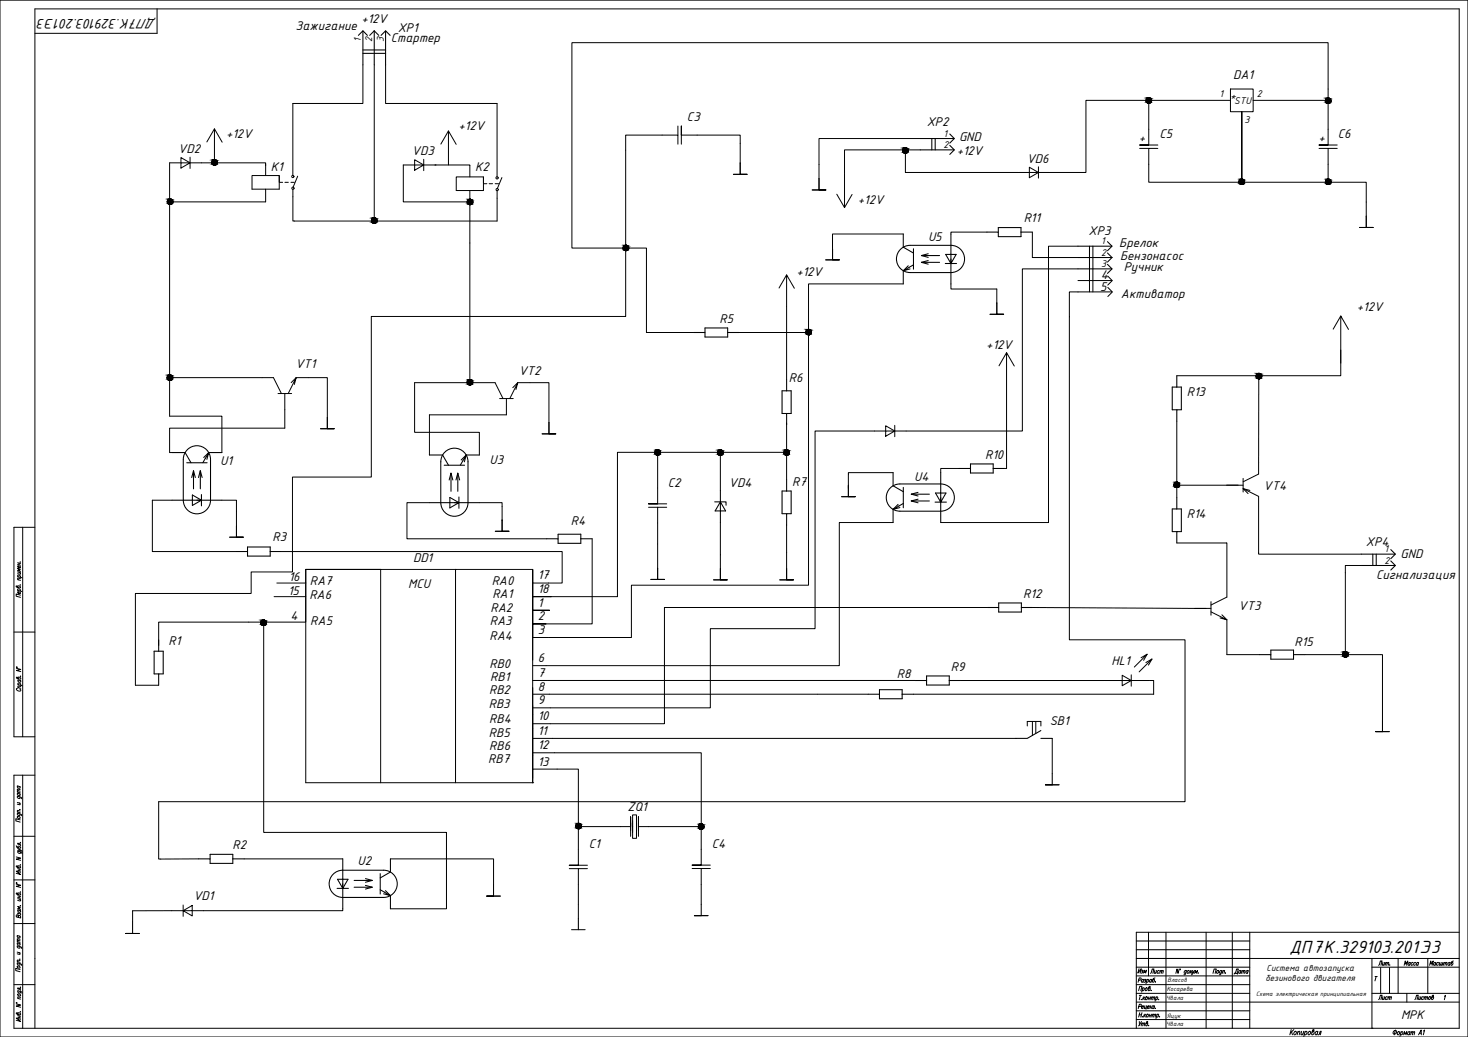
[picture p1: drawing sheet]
<svg xmlns="http://www.w3.org/2000/svg" width="841mm" height="594mm" viewBox="0 0 841 594" stroke-linecap="round" stroke-linejoin="round" font-family="sans-serif">
<!-- layer: KONTUR -->
<path d="M0 0h841v594h-841z" fill="none" stroke="#000" stroke-width=".57"/>
<g fill="none" stroke="#000" stroke-width=".57">
<path d="M90 5v14h-70M13 302v120M20 302h-12v120h12M8 362h12M13 444v145M20 444h-12v145h828v-584h-816v584M8 479h12M8 504h12M8 529h12M658 534v25M668 534v55M691 534v55"/>
<path d="M706 534v55M716 534v55M836 534h-185v55M716 549h120M786 549v40M786 554h50M801 549v20M818 549v20M8 564h12M716 574h120M786 569h50M806 569v5"/>
</g>
<g fill="none" stroke="#000" stroke-width=".57">
<path d="M10 336a.7 .7 0 0 1 1 0 .7 .7 0 0 1 0 1l-2-1 1 1M10 338l3 1M10 332h2M10 330l3 1M10 328h2M10 322l2 1M10 323l2 1M10 338a.8 .8 0 0 1 1-1 1 1 0 0 1 0 2M10 330a.8 .8 0 0 1 1 0 .8 .8 0 0 1 0 1M11 323v1M11 328l1 1h-2M11 339l1 1a.7 .7 0 0 1-1 0 .7 .7 0 0 1 0-1v1"/>
<path d="M11 324l1 1a.7 .7 0 0 1-1 0 .7 .7 0 0 1 0-1v1M12 335h.1M12 322h.1M12 332l-2-1 1 1M12 326h-2l1 1h-1h2M12 341l-3-1v2h3M9 383l3 1h-3l3 1M9 382h1zM10 394l-1 1 1 1h2l-1-1M10 388a.7 .7 0 0 1 1 0 .7 .7 0 0 1 0 1h-1l-1-1 2 1M10 394h2M10 392l3 1"/>
<path d="M10 389l2 1M11 392h-1a.8 .8 0 0 1 1-1 1.1 1.1 0 0 1 1 2M11 390h-1l1 1h1v-1M12 387h.1M12 393h-2l1 1M10 456l2 1v1M10 460h2M10 454l2 1M10 454h2M10 450l2 1M10 456a.7 .7 0 0 0 1 1v-1M10 455l1 1h1l-1-1"/>
<path d="M10 450v1l1 1 1-1h-1M12 453h-2v1M12 452h-2v1M10 466l2 1M10 465l2 1M10 468h2a.8 .8 0 0 1-1 1 .8 .8 0 0 1-1-1zM10 466a.7 .7 0 0 0 1 1 .7 .7 0 0 0 0-1M11 460v1h-1M11 464h.1M12 470l-3-1v1l3 1M12 465l-2-1v1M9 491l3 1h-3l3 1"/>
<path d="M9 485l1 1h2a.7 .7 0 0 0-1-1 .7 .7 0 0 0-1 0v1M10 497a.7 .7 0 0 1 1-1 .7 .7 0 0 1 0 1h-1l-1-1 1 1M10 488h2l1 1M10 486l2 1h-2M10 498h2M10 499h2M10 488a.7 .7 0 0 0 1 1 .7 .7 0 0 0 1-1h-1M11 498v1M12 495h.1M12 483h.1M12 500l-3-1 3 2-3-1M12 487l1 1"/>
<path d="M12 483h-2v1h2M9 506l3 1-3 1h3M9 506h1zM10 512a.7 .7 0 0 1 1 0 .7 .7 0 0 1 0 1l-1-1h-1l1 1M10 515h2M10 513l2 1M10 514l2 1M11 513v1M11 515l1 1h-2M12 519h.1M12 511h.1M12 520l-2-1 1 1-1 1h2"/>
<path d="M10 539l2 1M10 536h2M10 521l2 1M10 536v1h1h1l-1-1M10 525v-1l-1 1 3 1-1-1-1 1M10 521v1l1 1 1-1h-1M11 523h1v1M11 524l-1-1v1M12 539h-2v1M12 538h-2v1M10 552h2v1M10 542l2 1"/>
<path d="M10 551h2M10 545l2 1M10 540l2 1M10 554h2a1.1 1.1 0 0 1-2 1 .8 .8 0 0 1 0-1zM10 552a.7 .7 0 0 0 0 1 .7 .7 0 0 0 1-1M10 542a.7 .7 0 0 0 0 1 .7 .7 0 0 0 1-1M10 540v1h1h1h-1M11 546v1l-1-1M11 549h.1M12 555h-3v1l3 1M12 550h-2v1M676 555l-1 3-1-3v3"/>
<path d="M676 555v1zM680 556a1.1 1.1 0 0 0-2 1 .7 .7 0 0 0 1 1v-1M680 556l-1 2h-1M680 556h1a.8 .8 0 0 1 0 1 .8 .8 0 0 1-1 0zM682 556v2M682 557l1 1M683 556l-1 1M683 556v2l1-2M683 558h.1M684 558l1-2v1l1-1v2M686 557h.1M695 558l1-3h1l-1 3"/>
<path d="M697 556h1a.8 .8 0 0 1 0 1 .8 .8 0 0 1-1 0zM700 556a.7 .7 0 0 0-1 1 .7 .7 0 0 0 0 1l1-1M700 556l-1 2M701 556h1l-1 2M701 556l-1 2M702 557h.1M788 559h1M788 559v3M804 553l1-2v1l2-1-1 2M808 552l-1-1v1v1h1M808 551v2M810 552l-1-1a.9 .9 0 0 0-1 1 .9 .9 0 0 0 1 1"/>
<path d="M811 552v-1a.8 .8 0 0 0-1 1 .8 .8 0 0 0 1 1M813 552l-1-1-1 1 1 1M813 551l-1 2M9 575l3 1h-3l3 1M9 574l1 1zM10 568h2l1 1M10 572h2M10 569l2 1a.8 .8 0 0 1-1 0 .8 .8 0 0 1-1-1zM10 568a.7 .7 0 0 0 1 1 .7 .7 0 0 0 1-1h-1M12 580h.1M12 566h.1M12 571h-2l1 1"/>
<path d="M12 566h-2l2 1M652 568l1-3h1v3M652 562l1-1 1-1h-1l-1 3M652 577h2v-2h-1l-1 3M653 570h1M653 570v3M654 573h.1M654 577h1v-1a.7 .7 0 0 0-1 1 .7 .7 0 0 0 1 1v-1M655 566a.8 .8 0 0 1 0 1 .8 .8 0 0 1-1 0M655 566l-1 2M655 571v2M655 561l-1 1v1l1-1"/>
<path d="M655 561v2M655 572l1 1M656 561v1M656 576v2l1-1M656 571l-1 1M656 562v1h-1M656 566h1a.8 .8 0 0 1 0 1 .8 .8 0 0 1-1 0zM657 571a.8 .8 0 0 1 0 1 .8 .8 0 0 1-1 0zM657 576v2M657 561h1a.8 .8 0 0 1 0 1 .8 .8 0 0 1-1 0M657 561v3M657 577h1v-1a.7 .7 0 0 0-1 1 .7 .7 0 0 0 1 1v-1"/>
<path d="M658 572h1M658 571v2M658 566a.7 .7 0 0 1 1 1 .7 .7 0 0 1-1 0v-2h1l-1 1M659 577h1M659 571v2M659 576v2M660 567h.1M660 561h-1v1v1l1-1M660 572l1-1-1 2M660 561l-1 2M660 571l-1 2M660 576v2"/>
<path d="M661 576v1M661 572l1-1-1 2M661 577v1h-1M662 560l-1 1-1 1a.7 .7 0 0 0 1 0 .7 .7 0 0 0 0-1h-1M662 578h.1M662 562h.1M662 571h1a.8 .8 0 0 1 0 1 .8 .8 0 0 1-1 0M662 571v3M664 573h.1M828 571v-1l-1 3M10 581a.7 .7 0 0 1 1-1 .7 .7 0 0 1 0 1h-1l-1-1 1 1M10 582h2"/>
<path d="M10 583h2M11 582v1M12 584l-3-1 3 2-3-1M653 581h1M653 585v2M653 580l-1 3M654 585l-2 3M654 587l1-1v2M654 586v2M654 580v3M654 582h.1M655 587l1-1v2"/>
<path d="M656 581l-1 2M656 582v1M657 581l-2 1M657 581a.7 .7 0 0 1 1 1 .7 .7 0 0 1-1 0zM657 586a.7 .7 0 0 1 1 1 1 1 0 0 1-2 0l1-2v1M658 587h.1M659 582h1M659 581l-1 2M660 581l-1 2M660 581h1v2M660 581v2M661 581h1v2"/>
<path d="M663 581a.8 .8 0 0 1 1 1 .8 .8 0 0 1-1 0M663 581l-1 3M664 582h.1M740 590l-1 3M740 591v2M741 590l-2 2M742 591a.9 .9 0 0 1 1 1 1 1 0 0 1-2 0zM744 591h1l-1 2M744 591l-1 2M746 591l-1 2 1-1M747 591l-1 2M748 591a.9 .9 0 0 1 1 1 1 1 0 0 1-2 0"/>
<path d="M748 591l-1 3M750 591a.9 .9 0 0 1 1 1 1 1 0 0 1-2 0zM752 591a.9 .9 0 0 1 1 1 1 1 0 0 1-2 0l1-2h1l-1 1M755 591a1 1 0 0 0-1 1 1 1 0 0 0 0 1l1-1M755 591l-1 2M755 593l1-2h1l-1 2M799 590v3M801 591a.8 .8 0 0 1 1 1 .8 .8 0 0 1-1 0zM803 591a.8 .8 0 0 1 1 1 1 1 0 0 1-2 0M803 591l-1 3M804 593l1-2v1l1-1v2M808 591h-1l-1 1 1 1v-1"/>
<path d="M808 591l-1 2M809 592v-1v2M809 591l-1 2M809 592l1-1v2M813 593l1-3v3M813 592h1M816 591v-1l-1 3"/>
<circle cx="799" cy="591" r="1.1"/>
</g>
<path d="M791 554v15M796 554v15M651 574h65M651 569h65M651 579h65M651 564h65M651 584h65" fill="none" stroke="#000" stroke-width=".57"/>
<!-- layer: 0 -->
<g fill="#000">
<circle cx="249" cy="95" r=".2"/>
<circle cx="305" cy="448" r=".2"/>
<circle cx="786" cy="589" r=".3"/>
</g>
<g fill="none" stroke="#000" stroke-width=".57">
<path d="M208 37v22h-40v41M214 37v90M221 37v22h64v42M658 58h47M705 51h13v13h-13zM718 58h43M123 74l-4 7M257 75l-4 8M388 72v5M527 79h-58v23M711 64v40v-40M104 93h5l-5 3z"/>
<path d="M109 90v3l-5-3v3h-7v23h55v-8h-8v-7h16v7h-8M127 81l-4-7v19M152 95v-2h-43v4M152 94v7M238 95h5l-5 3zM243 91v4l-5-3v3h-7v21h38v103h15l4 9M243 98v-3h26v6M261 83l-4-8v20M388 83v-6h-30v65h-30v-118h433v59h-5h10M390 83v-11v5h34v23h4h-8h8M519 86v13h71v-3l5 3v-3M527 86h-43v33l-5-8"/>
<path d="M590 99h5l-5 3zM653 85h5M663 83h-10h5v-25h-36v41h-27v3M663 85h-5v19h103v-19h5M756 85h5M97 116v122h30v21M160 101v3h2M163 104h2M167 104h2M168 108v19h117v-18M171 101l-3 6M269 109h8v-8h-16v8h8v7"/>
<path d="M277 101v4h2M280 105h2M284 105h2M288 102l-3 6M469 102v7h4h-8h8M488 111l-4 8M761 104h22v26h4h-8h8M477 134v15h4h-8h8M517 134h-40v4M565 133h-20v1M591 133v15h27M451 157l-5 8"/>
<path d="M618 154h-32v93h-73v3M618 141h-17v158h-62M624 154v13M626 154v13M635 158l2 3-2 2M455 165l-4-8v60M517 163h-54v172h-101v30h-57v-8h8h-8v-7h10h-10v-8h11h-11v-8M545 163v3h26v14h4h-8h8M618 161h19M635 165l2 2-2 3M637 167h-24v200h66v92h-588v33h23M397 190h-27v-48h-12v39h-145v92h-45v55h-24v12h-66v53h13"/>
<path d="M423 190h40M768 181l-4 8M773 189l-5-8v27M97 216h60l4 9M167 219l3-3h18v30h3h-7h7M269 219h-31v29h37v13M577 202l-5 8M581 210l-4-8v66h-1M721 215v57l-9 4M768 201v14h-94M159 225h8M163 225v20h-66v14h2"/>
<path d="M169 220l1-4-5 9M286 228h8M290 228v10h-44v23M294 222l3-3h17v30h4h-7h7M296 223l1-4-5 9M377 259v30h-5h10M413 259v22M451 242v17M507 247h6l-6 3zM513 244v3l-6-3v3h-40v113h-60v46h-102M674 241v44M451 275v-16h-97v83h-38"/>
<path d="M486 278v7h4h-8h8M512 271h-26v9M550 268h-11v3M674 278h38M712 280l9 4v33h59M712 274v8M99 287h-12v29h48M127 287h8v21h4h-7h7M246 288h-13v21h80M275 288h13v10M288 298v6h4h-8h8M372 291h5"/>
<path d="M382 291h-5v41h4h-8h8M413 299v33h4h-8h8M512 299h-31v82h-176M716 281l-4-1 3 3M161 316h161v18h-17v-8v52M339 309v48h-26M451 301v31h4h-8h8M674 311h29v31l-9 5M175 326h130v122M175 326v8h-16M175 334v8h-18M175 326h43v122"/>
<path d="M175 326v122h130M261 326v122M780 324h-9v51h-23M151 356v121h105v44h-32M175 342v14h-84v14M566 348h-185v67h-76M592 348l102 1M694 351l9 4-4-1M694 345v7M700 352l3 3v20h19M654 377l3-2-7 7M656 380l4-2-2 3"/>
<path d="M657 375l-2 3M660 378l-7 7M771 375h21v38M305 390h219M305 394v47M305 398h192M550 390h98l-5 3v-6l5 3M648 393v-3h13v8h-138M648 387v3h-2M305 404v42M589 416v-3h7v3M591 413v8"/>
<path d="M593 413v7M788 419h8h-8h4M305 431h97v43h-36v2M305 423h277M603 423v20M305 448v-7h26v33M599 450h8h-8h4M331 474h30v-6v11M331 474v22h-5h11M361 471v5M362 467h3v13h-3zM362 470v7"/>
<path d="M365 470v7M366 471v3v-6v11M402 473v23h-5h10M140 492h56M224 492h59v15M326 498h5M337 498h-6v28M397 498h5M407 498h-5v20M105 518v4h-29v6M279 513h8h-8h4M72 535h8h-8h4"/>
<path d="M105 522l5-3v3zM196 521v1h-86v3l-5-3v3M327 533h8M398 525h8h-8h4M651 559h65M651 554h65"/>
<circle cx="168" cy="101" r=".6"/>
<circle cx="168" cy="108" r=".6"/>
<circle cx="285" cy="102" r=".6"/>
<circle cx="285" cy="109" r=".6"/>
</g>
<g fill="none" stroke="#000" stroke-width=".6">
<path d="M208 18v19M214 18v19M214 18l-2 2M214 18l3 2M221 18v19M205 20l3-2 3 2M208 31h13M208 29h13M218 20l3-2 3 2M527 79h20M534 79v7M536 79v7"/>
<path d="M544 77l3 2-3 3M424 93v7M527 86h20M544 83l3 3-3 2M469 102v7M517 134v8l6 3M545 134v12h-3l3 5h-3M565 133h7v3h13v-6h-13v3M585 133h6M634 138l3 3-3 3M783 124v6M477 142v7"/>
<path d="M516 143l4-2h25a8 8 0 0 1 8 7 8 8 0 0 1-8 8h-24a8 8 0 0 1-7-5 8 8 0 0 1 2-8zM520 152l-3 3v8M523 152l-6 3 4-1M523 142v12M528 150h10M528 146h10M532 145l-4 1 4 1M532 149l-4 1 4 1M545 148v3l3-5h-3v5h3M545 151v12M618 154h19M618 148h19"/>
<path d="M618 141h19M624 141v13M626 141v13M634 151l3 3-3 3M634 145l3 3M637 148l-3 2M571 174v6M397 190h7v3h13v-5h-13v2M417 190h6M451 217v7M674 215v7M188 239v7"/>
<path d="M451 237h-3v-13h5v13h-2v6M674 235h-2v-13h5v13h-3v6M99 259h7l3 6M107 258a8 8 0 0 1 9-2 8 8 0 0 1 5 7v24a8 8 0 0 1-8 7 8 8 0 0 1-8-7v-25zM127 259h-7l-3 3M255 259a8 8 0 0 1 8-2 8 8 0 0 1 5 8v23a8 8 0 0 1-8 8 8 8 0 0 1-7-8v-24zM314 242v7M107 265h12M110 274l1-4 1 4M111 270v10M114 274l1-4 1 4M115 270v10"/>
<path d="M119 263l1-4-4 6M246 261h8l3 6M254 267h12M257 275l1-4 1 4M258 271v10M261 275l1-4 1 4M262 271v10M266 265l1-4-3 6M275 261h-8l-3 3M451 275v6M486 278v7M510 280l4-3h25a8 8 0 0 1 8 8 8 8 0 0 1-8 8h-23a8 8 0 0 1-8-5 8 8 0 0 1 2-8z"/>
<path d="M512 271v7l6 4M518 279v12M539 271v11h-3l3 6h-3M550 268h6v3h13v-5h-13v2M569 268h7M113 287h2l-5 3v-3h5v3M115 283v4l-5-3v3h-11M115 287h12M260 288h3l-5 3v-3h5v3M263 285v3l-5-3v3h-12M263 288h12M288 298v6"/>
<path d="M409 288h7v1M413 281v7l-3 5h3v-5l3 5h-3v6M451 294h-3v-13h5v13h-2v7M515 289l-3 3v7M518 288l-6 4 4-1M522 287h10M522 283h10M526 282l-4 1 4 1M526 286l-4 1 4 1M539 285v3l3-6h-3v6h3M539 288v11M674 285v7"/>
<path d="M135 316h7v3h13v-6h-13v3M135 301v7M155 316h6M313 309h7v2h13v-5h-13v3M333 309h6M674 305h-2v-13h5v13h-3v6M780 317h19M786 317v7M788 317v7M797 315l2 2-2 3M377 325v7M413 326v6"/>
<path d="M451 326v6M780 324h19M797 321l2 3-2 3M566 348h6v3h13v-6h-13v3M585 348h7M91 367v6M722 375h6v3h13v-6h-13v3M741 375h7M91 386h-3v-13h6v13h-3v7M497 398h7v2h13v-5h-13v3M517 398h6M524 390h7v2h13v-5h-13v3"/>
<path d="M544 390h6M596 419l-7 4h-7M792 413v6M596 423h7M603 443v7M114 492h6v3h13v-6h-13v3M133 492h7M196 492v12h3l-3 5h4M224 492v8l-6 3M191 501l4-2h25a8 8 0 0 1 8 7 8 8 0 0 1-8 8h-24a8 8 0 0 1-7-5 8 8 0 0 1 2-8zM196 506v3l-3-5h3v5h-3M196 509v12"/>
<path d="M203 508h10M203 504h10M209 503l4 1-4 1M209 507l4 1-4 1M218 510l6 3-4-1M218 500v12M221 510l3 3v8M283 507v6M402 518v7M76 528v7M331 526v7M651 539h65"/>
<path d="M651 544h65M651 549h65"/>
</g>
<g fill="#000" stroke="#000" stroke-width=".57">
<path d="M657 59h2zM658 59h1zM657 56h1zM658 58h2zM760 56h1zM761 58h1zM122 92h1zM518 87h2zM518 88h1zM518 85h1zM519 86h1zM97 117h1z"/>
<path d="M96 114h1zM269 117h1zM268 114h1zM269 116h2zM711 106h1zM710 103h1zM711 104h2zM760 103h1zM214 128h1zM213 125h1zM214 126h2zM358 144h1z"/>
<path d="M358 141h1zM463 192h1zM462 189h1zM97 218h1zM96 215h1zM97 216h2zM269 217v1zM268 218h1zM269 219h2zM721 217h1zM720 214h1zM269 220h1z"/>
<path d="M269 220v1zM376 258h1zM377 259h1zM412 258h1zM413 259h1zM450 258h1zM376 261h1zM412 261h1zM450 261h1zM674 279h1zM673 276h1zM674 278h2z"/>
<path d="M150 355h1zM151 357h2zM770 376h1zM770 373h1zM771 375h1zM331 475h1zM330 472h1zM331 473h2zM401 475h1zM401 472h1z"/>
<path d="M657 56h1zM657 56h1z"/>
<path d="M657 56h1zM657 56h1z"/>
<path d="M657 56l1 1zM657 56l1 1z"/>
<path d="M657 57h1zM657 57h1z"/>
<path d="M657 57h1zM657 57h1z"/>
<path d="M657 57h1zM657 57h1z"/>
<path d="M657 57l1 1zM657 57l1 1z"/>
<path d="M657 58h1zM657 58h1z"/>
<path d="M657 58h1zM657 58h1z"/>
<path d="M658 58h2zM658 58h2z"/>
<path d="M657 58h3zM657 58h3z"/>
<path d="M658 56h1zM658 56h1z"/>
<path d="M658 59h1zM658 59h1z"/>
<path d="M658 56h1zM658 56h1z"/>
<path d="M658 59h1zM658 59h1z"/>
<path d="M658 59h1zM658 59h1z"/>
<path d="M658 56h1zM658 56h1z"/>
<path d="M657 59h2zM657 59h2z"/>
<path d="M657 59h2zM657 59h2z"/>
<path d="M658 56h1zM658 56h1z"/>
<path d="M657 59h2zM657 59h2z"/>
<path d="M658 56l1 1zM658 56l1 1z"/>
<path d="M657 59h2zM657 59h2zM657 59h2z"/>
<path d="M657 59h2zM657 59h2z"/>
<path d="M658 57h2zM658 57h2z"/>
<path d="M657 58h3zM657 58h3z"/>
<path d="M657 58h3zM657 58l2 1z"/>
<path d="M658 57h2zM658 57h2z"/>
<path d="M657 58h3zM657 58h3z"/>
<path d="M657 58h3zM657 58h3z"/>
<path d="M658 57h2zM658 57h2z"/>
<path d="M657 58h3zM657 58h3z"/>
<path d="M657 58h3zM657 58h3z"/>
<path d="M658 57l2 1zM658 57l2 1z"/>
<path d="M658 58h2zM658 58h2z"/>
<path d="M657 58h3zM657 58h3z"/>
<path d="M760 56h1zM760 56h1z"/>
<path d="M760 56h1zM760 56h1z"/>
<path d="M760 56l1 1zM760 57h1z"/>
<path d="M760 57h1zM760 57h1z"/>
<path d="M760 57h1zM760 57h1z"/>
<path d="M760 57h1zM760 57h1z"/>
<path d="M759 57h2zM759 57h2z"/>
<path d="M759 57l2 1zM759 57l2 1z"/>
<path d="M759 58h2zM759 58h2z"/>
<path d="M759 58h2zM759 58h2z"/>
<path d="M761 56h1zM761 56h1z"/>
<path d="M760 59h2zM760 59h1z"/>
<path d="M760 59h2zM760 59h2z"/>
<path d="M761 56h1zM761 56h1z"/>
<path d="M760 59h2zM760 59h2z"/>
<path d="M760 59h2zM760 59h2z"/>
<path d="M761 56l1 1zM761 56l1 1z"/>
<path d="M760 59h2zM760 59h2z"/>
<path d="M760 59h2zM760 59h2z"/>
<path d="M761 57h1zM761 57h1z"/>
<path d="M760 59h2zM760 59h2z"/>
<path d="M760 59h2zM760 59h2z"/>
<path d="M761 57h1zM761 57h1z"/>
<path d="M760 58h2zM760 58l2 1z"/>
<path d="M760 58h2zM760 58h2z"/>
<path d="M761 57h1zM761 57h1z"/>
<path d="M759 58h3zM759 58h3z"/>
<path d="M759 58h3zM759 58h3z"/>
<path d="M761 57h1zM761 57h1z"/>
<path d="M759 58h3zM759 58h3z"/>
<path d="M759 58h3zM759 58h3z"/>
<path d="M761 57l1 1zM761 57l1 1z"/>
<path d="M761 58h1zM761 58h1z"/>
<path d="M759 58h3zM759 58h3z"/>
<path d="M759 58h3zM759 58h3z"/>
<path d="M761 58h1zM761 58h1z"/>
<path d="M122 92h1zM122 92h1z"/>
<path d="M122 92h1zM122 92h1z"/>
<path d="M122 92h1zM122 92h1z"/>
<path d="M122 92h1zM122 92h1z"/>
<path d="M122 92h1zM122 92h1z"/>
<path d="M122 92l1 1zM122 92l1 1z"/>
<path d="M121 93h2zM121 93h2z"/>
<path d="M121 93h2zM121 93h2z"/>
<path d="M121 93h2zM121 93h2z"/>
<path d="M121 93h2zM121 93h2z"/>
<path d="M121 93h3zM121 93h3z"/>
<path d="M123 92h1zM123 92h1z"/>
<path d="M122 94h2zM122 94l1 1z"/>
<path d="M122 94h2zM122 94h2z"/>
<path d="M123 92h1zM123 92h1z"/>
<path d="M122 94h2zM122 94h2z"/>
<path d="M122 94h2zM122 94h2z"/>
<path d="M123 92h1zM123 92h1z"/>
<path d="M122 94h2zM122 94h2z"/>
<path d="M122 94h2zM122 94h2z"/>
<path d="M123 92h1zM123 92h1z"/>
<path d="M122 94h2zM122 94h2z"/>
<path d="M122 94h2zM122 94h2z"/>
<path d="M123 92h1zM123 92h1z"/>
<path d="M122 94h2zM122 94h2z"/>
<path d="M122 94h2zM122 94h2z"/>
<path d="M123 92l1 1zM123 92l1 1z"/>
<path d="M121 94h3zM121 94h3z"/>
<path d="M121 94h3zM121 94h3z"/>
<path d="M123 93h1zM123 93h1z"/>
<path d="M123 93h1zM123 93h1z"/>
<path d="M121 93h3zM121 93h3z"/>
<path d="M121 93h3zM121 93l3 1z"/>
<path d="M123 93h1zM123 93h1z"/>
<path d="M123 93h1zM123 93h1zM123 93h1z"/>
<path d="M121 93h3zM121 93h3z"/>
<path d="M518 85h1zM518 85h1z"/>
<path d="M518 85h1zM518 85h1z"/>
<path d="M518 85h1zM518 85h1z"/>
<path d="M518 85h1zM518 85h1z"/>
<path d="M517 85l2 1zM517 85l2 1z"/>
<path d="M517 86h2zM517 86h2z"/>
<path d="M517 86h2zM517 86h2z"/>
<path d="M517 86h2zM517 86h2z"/>
<path d="M517 86h2zM517 86h2z"/>
<path d="M517 86h2zM517 86h2z"/>
<path d="M519 86h1zM519 86h1z"/>
<path d="M517 86h3zM517 86h3z"/>
<path d="M518 88h1zM518 88h1z"/>
<path d="M518 88h1zM518 88h1z"/>
<path d="M518 88h1zM518 88h1z"/>
<path d="M519 85h1zM519 85h1z"/>
<path d="M518 88h2zM518 88h2z"/>
<path d="M518 88h2zM518 88h1z"/>
<path d="M519 85h1zM519 85h1z"/>
<path d="M518 87h2zM518 87l2 1z"/>
<path d="M519 85h1zM519 85h1z"/>
<path d="M517 87h3zM517 87h3zM518 87h2z"/>
<path d="M517 87h3zM517 87h3z"/>
<path d="M519 85l1 1zM519 85l1 1z"/>
<path d="M517 87h3zM517 87h3z"/>
<path d="M517 87h3zM517 87h3z"/>
<path d="M519 86h1zM519 86h1z"/>
<path d="M517 87h3zM517 87h3z"/>
<path d="M517 87h3zM517 87h3z"/>
<path d="M519 86h1zM519 86h1z"/>
<path d="M517 87h3zM517 87h3z"/>
<path d="M517 87h3zM517 87h3z"/>
<path d="M519 86h1zM519 86h1z"/>
<path d="M519 86h1zM519 86h1z"/>
<path d="M517 86h3zM517 86l3 1z"/>
<path d="M96 116h1zM96 116h1z"/>
<path d="M96 114l1 1zM96 114l1 1z"/>
<path d="M96 115h1zM96 115h1z"/>
<path d="M96 115h1zM96 115h1z"/>
<path d="M96 115h1zM96 115h1z"/>
<path d="M96 115l1 1zM96 115l1 1z"/>
<path d="M96 116h1zM96 116h1z"/>
<path d="M96 116h3zM96 116h3z"/>
<path d="M97 114h1zM97 114h1z"/>
<path d="M97 117h1zM97 117h1z"/>
<path d="M97 114h1zM97 114h1z"/>
<path d="M97 117h1zM97 117h1z"/>
<path d="M97 117h1zM97 117h1z"/>
<path d="M97 114h1zM97 114h1z"/>
<path d="M97 117h1zM97 117h1z"/>
<path d="M97 117h1zM97 117h1z"/>
<path d="M97 114h2zM97 114h2z"/>
<path d="M96 117h2zM96 117h2z"/>
<path d="M96 117h2zM96 117h2z"/>
<path d="M97 114l2 1zM97 114l2 1z"/>
<path d="M96 117h3zM96 117h2z"/>
<path d="M96 117h3zM96 117h3z"/>
<path d="M97 115h2zM97 115h2z"/>
<path d="M96 116h3zM96 116l3 1z"/>
<path d="M96 116h3zM96 116h3z"/>
<path d="M97 115h2zM97 115h2z"/>
<path d="M96 116h3zM96 116h3z"/>
<path d="M96 116h3zM96 116h3z"/>
<path d="M97 115h2zM97 115h2z"/>
<path d="M96 116h3zM96 116h3z"/>
<path d="M96 116h3zM96 116h3z"/>
<path d="M97 115l2 1zM97 115l2 1z"/>
<path d="M97 116h2zM97 116h2z"/>
<path d="M97 116h2zM97 116h2zM97 116h2z"/>
<path d="M96 116h3zM96 116h3z"/>
<path d="M268 114l1 1zM268 115h1z"/>
<path d="M268 115h1zM268 115h1z"/>
<path d="M268 115h1zM268 115h1z"/>
<path d="M268 115h1zM268 115h1z"/>
<path d="M268 115h1zM268 115h1z"/>
<path d="M268 115l1 1zM268 115l1 1z"/>
<path d="M268 116h1zM268 116h1z"/>
<path d="M268 116h1zM268 116h1z"/>
<path d="M269 114h1zM269 114h1z"/>
<path d="M269 114h1zM269 114h1z"/>
<path d="M269 117h1zM269 117h1zM269 117h1z"/>
<path d="M269 117h1zM269 117h1z"/>
<path d="M269 114h1zM269 114h1z"/>
<path d="M268 117h2zM268 117h2z"/>
<path d="M268 117h2zM268 117h2z"/>
<path d="M269 114l1 1zM269 114l1 1z"/>
<path d="M268 117h2zM268 117h2z"/>
<path d="M268 117h2zM268 117h2z"/>
<path d="M269 115h2zM269 115h2z"/>
<path d="M268 117h2zM268 117h2z"/>
<path d="M268 117h2zM268 117h2z"/>
<path d="M269 115h2zM269 115h2z"/>
<path d="M268 116h3zM268 116h3z"/>
<path d="M268 116h3zM268 116l2 1z"/>
<path d="M269 115h2zM269 115h2z"/>
<path d="M268 116h3zM268 116h3z"/>
<path d="M268 116h3zM268 116h3z"/>
<path d="M269 115h2zM269 115h2z"/>
<path d="M268 116h3zM268 116h3z"/>
<path d="M268 116h3zM268 116h3z"/>
<path d="M269 115l2 1zM269 115l2 1z"/>
<path d="M269 116h2zM269 116h2z"/>
<path d="M269 116h2zM269 116h2z"/>
<path d="M268 116h3zM268 116h3z"/>
<path d="M268 116h3zM268 116h3z"/>
<path d="M710 103h1zM710 103h1z"/>
<path d="M710 103h1zM710 103h1z"/>
<path d="M710 103l1 1zM710 103l1 1z"/>
<path d="M710 104h1zM710 104h1z"/>
<path d="M710 104h1zM710 104h1z"/>
<path d="M710 104h1zM710 104h1z"/>
<path d="M710 104h1zM710 104h1z"/>
<path d="M711 103h1zM711 103h1z"/>
<path d="M711 106h1zM711 106h1z"/>
<path d="M711 103h1zM711 103h1z"/>
<path d="M711 106h1zM711 106h1z"/>
<path d="M711 106h1zM711 106h1z"/>
<path d="M711 103h1zM711 103h1z"/>
<path d="M711 105h1zM711 105l1 1z"/>
<path d="M711 105h1zM711 105h1z"/>
<path d="M711 103h2zM711 103h2z"/>
<path d="M710 105h2zM710 105h2z"/>
<path d="M710 105h2zM710 105h2z"/>
<path d="M711 103h2zM711 103h2z"/>
<path d="M710 105h3zM710 105h2z"/>
<path d="M710 105h3zM710 105h3z"/>
<path d="M711 103h2zM711 103h2z"/>
<path d="M710 105h3zM710 105h3z"/>
<path d="M710 105h3zM710 105h3z"/>
<path d="M711 103l2 1zM711 103l2 1z"/>
<path d="M710 105h3zM710 105h3z"/>
<path d="M710 105h3zM710 105h3z"/>
<path d="M711 104h2zM711 104h2z"/>
<path d="M710 104h3zM710 104h3z"/>
<path d="M710 104h3zM710 104l3 1z"/>
<path d="M711 104h2zM711 104h2z"/>
<path d="M711 104h2zM711 104h2z"/>
<path d="M711 104h2zM711 104h2z"/>
<path d="M710 104h3zM710 104h3z"/>
<path d="M710 104h3zM710 104h3z"/>
<path d="M759 104h2zM759 104h2z"/>
<path d="M760 103h1zM760 103h1z"/>
<path d="M760 103h1zM760 103h1z"/>
<path d="M760 103h1zM760 103h1z"/>
<path d="M760 103h1zM760 103h1z"/>
<path d="M760 103h1zM760 103h1z"/>
<path d="M760 103l1 1zM760 103l1 1z"/>
<path d="M759 104h2zM759 104h2z"/>
<path d="M759 104h2zM759 104h2z"/>
<path d="M759 104h2zM759 104h2z"/>
<path d="M759 104h4zM759 104h4z"/>
<path d="M761 103h1zM761 103h1z"/>
<path d="M760 106h2zM760 106h1z"/>
<path d="M760 106h2zM760 106h2z"/>
<path d="M761 103h1zM761 103h1z"/>
<path d="M760 105h2zM760 105l2 1z"/>
<path d="M760 105h2zM760 105h2z"/>
<path d="M761 103h1zM761 103h1z"/>
<path d="M760 105h2zM760 105h2z"/>
<path d="M760 105h2zM760 105h2z"/>
<path d="M761 103h1zM761 103h1z"/>
<path d="M760 105h2zM760 105h2z"/>
<path d="M761 103h1zM761 103h1z"/>
<path d="M760 105h2zM760 105h2zM760 105h2zM760 105h2z"/>
<path d="M760 105h2zM760 105h2z"/>
<path d="M761 103l1 1zM761 103l1 1z"/>
<path d="M759 105h3zM759 105h3z"/>
<path d="M759 105h3zM759 105h3z"/>
<path d="M761 104h1zM761 104h1z"/>
<path d="M759 104h3zM759 104h3z"/>
<path d="M759 104h3zM759 104l3 1z"/>
<path d="M761 104h2zM761 104h2z"/>
<path d="M761 104h2zM761 104h2z"/>
<path d="M761 104h2zM761 104h2zM761 104h2z"/>
<path d="M759 104h4zM759 104h3z"/>
<path d="M213 125h1zM213 125h1z"/>
<path d="M213 125l1 1zM213 125l1 1z"/>
<path d="M213 126h1zM213 126h1z"/>
<path d="M213 126h1zM213 126h1z"/>
<path d="M213 126h1zM213 126h1z"/>
<path d="M213 126h1zM213 126h1z"/>
<path d="M213 126h1zM213 126h1z"/>
<path d="M214 125h1zM214 125h1z"/>
<path d="M214 128h1zM214 128h1z"/>
<path d="M214 125h1zM214 125h1z"/>
<path d="M214 128h1zM214 128h1z"/>
<path d="M214 128h1zM214 128h1z"/>
<path d="M214 125h1zM214 125h1z"/>
<path d="M214 128h1zM214 128h1z"/>
<path d="M214 128h1zM214 128h1z"/>
<path d="M214 125h2zM214 125h2z"/>
<path d="M213 128h2zM213 128h2z"/>
<path d="M213 128h2zM213 128h2z"/>
<path d="M214 125h2zM214 125h2z"/>
<path d="M213 127h3zM213 127h3z"/>
<path d="M213 127h3zM213 127l2 1z"/>
<path d="M214 125l2 1zM214 125l2 1z"/>
<path d="M213 127h3zM213 127h3z"/>
<path d="M213 127h3zM213 127h3z"/>
<path d="M214 126h2zM214 126h2z"/>
<path d="M213 127h3zM213 127h3z"/>
<path d="M213 127h3zM213 127h3z"/>
<path d="M214 126h2zM214 126h2z"/>
<path d="M213 127h3zM213 127h3z"/>
<path d="M213 127h3zM213 127h3z"/>
<path d="M214 126h2zM214 126h2z"/>
<path d="M214 126h2zM214 126h2z"/>
<path d="M214 126h2zM214 126h2z"/>
<path d="M213 126h3zM213 126h3z"/>
<path d="M213 126h3zM213 126l3 1z"/>
<path d="M357 142h2zM357 142h2z"/>
<path d="M358 141h1zM358 141h1z"/>
<path d="M358 141h1zM358 141h1z"/>
<path d="M358 141h1zM357 141h2z"/>
<path d="M357 141h2zM357 141h2z"/>
<path d="M357 141h2zM357 141h2z"/>
<path d="M357 141l2 1zM357 141l2 1z"/>
<path d="M357 142h2zM357 142h2z"/>
<path d="M357 142h2zM357 142h2z"/>
<path d="M357 142h2zM357 142h2z"/>
<path d="M357 142h3zM357 142h3z"/>
<path d="M359 140v1zM359 140v1z"/>
<path d="M358 144h1zM358 144h1z"/>
<path d="M358 143h1zM358 143l1 1z"/>
<path d="M358 143h1zM358 143h1z"/>
<path d="M359 141h1zM359 141h1z"/>
<path d="M358 143h1zM358 143h1z"/>
<path d="M358 143h1zM358 143h1z"/>
<path d="M359 141h1zM359 141h1z"/>
<path d="M358 143h2zM358 143h1z"/>
<path d="M358 143h2zM358 143h2z"/>
<path d="M359 141h1zM359 141h1z"/>
<path d="M357 143h3zM357 143h3z"/>
<path d="M357 143h3zM357 143h3z"/>
<path d="M359 141h1zM359 141h1z"/>
<path d="M357 143h3zM357 143h3z"/>
<path d="M357 143h3zM357 143h3z"/>
<path d="M359 141l1 1zM359 141l1 1z"/>
<path d="M357 143h3zM357 143h3z"/>
<path d="M357 143h3zM357 143h3z"/>
<path d="M359 142h1zM359 142h1z"/>
<path d="M357 142h3zM357 142l3 1z"/>
<path d="M359 142h1zM359 142h1z"/>
<path d="M357 142h3zM357 142h3z"/>
<path d="M359 142h1zM359 142h1z"/>
<path d="M359 142h1zM359 142h1zM359 142h1z"/>
<path d="M357 142h3zM357 142h3z"/>
<path d="M462 190h1zM462 190h1z"/>
<path d="M462 189h1zM462 189h1z"/>
<path d="M462 189h1zM462 189h1z"/>
<path d="M462 189l1 1zM462 189l1 1z"/>
<path d="M462 190h1zM462 190h1z"/>
<path d="M462 190h1zM462 190h1z"/>
<path d="M462 190h1zM462 190h1z"/>
<path d="M462 190h1zM462 190h1z"/>
<path d="M462 190h3zM462 190h3z"/>
<path d="M463 189h1zM463 189h1z"/>
<path d="M463 192h1zM463 192h1z"/>
<path d="M463 189h1zM463 189h1z"/>
<path d="M463 192h1zM463 192h1z"/>
<path d="M463 192h1zM463 192h1z"/>
<path d="M463 189h1zM463 189h1z"/>
<path d="M462 192h2zM462 192h2z"/>
<path d="M462 192h2zM462 192h2z"/>
<path d="M463 189h1zM463 189h1z"/>
<path d="M462 191h2zM462 191l2 1z"/>
<path d="M462 191h2zM462 191h2z"/>
<path d="M463 189h2zM463 189h2z"/>
<path d="M462 191h3zM462 191h3z"/>
<path d="M462 191h3zM462 191h2z"/>
<path d="M463 189l2 1zM463 189l2 1z"/>
<path d="M462 191h3zM462 191h3z"/>
<path d="M462 191h3zM462 191h3z"/>
<path d="M463 190h2zM463 190h2z"/>
<path d="M462 191h3zM462 191h3z"/>
<path d="M462 191h3zM462 191h3z"/>
<path d="M463 190h2zM463 190h2z"/>
<path d="M462 191h3zM462 191h3z"/>
<path d="M462 191h3zM462 191h3z"/>
<path d="M463 190h2zM463 190h2z"/>
<path d="M463 190h2zM463 190h2z"/>
<path d="M463 190h2zM463 190h2zM463 190h2z"/>
<path d="M462 190h3zM462 190l3 1z"/>
<path d="M96 215h1zM96 215h1z"/>
<path d="M96 215h1zM96 215h1z"/>
<path d="M96 215l1 1zM96 215l1 1z"/>
<path d="M96 216h1zM96 216h1z"/>
<path d="M96 216h1zM96 216h1z"/>
<path d="M96 216h1zM96 216h1z"/>
<path d="M96 216h1zM96 216h1z"/>
<path d="M96 216h1zM96 216h1z"/>
<path d="M97 216h2zM97 216h2z"/>
<path d="M96 216h3zM96 216h3z"/>
<path d="M97 215h1zM97 215h1z"/>
<path d="M97 218h1zM97 218h1z"/>
<path d="M97 215h1zM97 215h1z"/>
<path d="M97 218h1zM97 218h1z"/>
<path d="M97 218h1zM97 218h1z"/>
<path d="M97 215h1zM97 215h1z"/>
<path d="M97 218h1zM97 218h1z"/>
<path d="M97 218h1zM97 218h1z"/>
<path d="M97 215h1zM97 215h1z"/>
<path d="M96 218h2zM96 218h2z"/>
<path d="M96 218h2zM96 218h2z"/>
<path d="M97 215h2zM97 215h2z"/>
<path d="M96 217h3zM96 217l2 1z"/>
<path d="M96 217h3zM96 217h3z"/>
<path d="M97 215l2 1zM97 215l2 1z"/>
<path d="M96 217h3zM96 217h3z"/>
<path d="M96 217h3zM96 217h3z"/>
<path d="M97 216h2zM97 216h2z"/>
<path d="M96 217h3zM96 217h3z"/>
<path d="M96 217h3zM96 217h3z"/>
<path d="M97 216h2zM97 216h2z"/>
<path d="M96 217h3zM96 217h3z"/>
<path d="M96 217h3zM96 217h3z"/>
<path d="M97 216h2zM97 216h2z"/>
<path d="M97 216h2zM97 216h2z"/>
<path d="M96 216h3zM96 216l3 1z"/>
<path d="M268 218h1zM268 218h1z"/>
<path d="M268 218h1zM268 218h1z"/>
<path d="M268 218h1zM268 218h1z"/>
<path d="M268 218h1zM268 218h1z"/>
<path d="M268 218l1 1zM268 218l1 1z"/>
<path d="M268 219h1zM268 219h1z"/>
<path d="M268 219h1zM268 219h1z"/>
<path d="M268 219h1zM268 219h1z"/>
<path d="M269 217h1zM269 217h1z"/>
<path d="M269 217l1 1zM269 217l1 1z"/>
<path d="M269 218h1zM269 218h1z"/>
<path d="M269 218h1zM269 218h1z"/>
<path d="M269 218h1zM269 218h1z"/>
<path d="M268 220h2zM268 220h2z"/>
<path d="M268 220h2zM268 220h2z"/>
<path d="M269 218h2zM269 218h2z"/>
<path d="M268 220h3zM268 220h2z"/>
<path d="M268 220h3zM268 220h3z"/>
<path d="M269 218h2zM269 218h2z"/>
<path d="M268 220h3zM268 220h3z"/>
<path d="M268 220h3zM268 220h3z"/>
<path d="M269 218l2 1zM269 218l2 1z"/>
<path d="M268 219h3zM268 219h3z"/>
<path d="M268 219h3zM268 219l3 1z"/>
<path d="M269 219h2zM269 219h2z"/>
<path d="M269 219h2zM269 219h2z"/>
<path d="M269 219h2zM269 219h2z"/>
<path d="M268 219h3zM268 219h3z"/>
<path d="M268 219h3zM268 219h3z"/>
<path d="M720 216h1zM720 216h1z"/>
<path d="M720 214h1zM720 214h1z"/>
<path d="M720 214l1 1zM720 214l1 1z"/>
<path d="M720 215h1zM720 215h1z"/>
<path d="M720 215h1zM720 215h1z"/>
<path d="M720 215h1zM720 215h1z"/>
<path d="M720 215h1zM720 215h1z"/>
<path d="M720 215l1 1zM720 215l1 1z"/>
<path d="M720 216h3zM720 216h3z"/>
<path d="M721 214h1zM721 214h1z"/>
<path d="M721 217h1zM721 217h1z"/>
<path d="M721 214h1zM721 214h1z"/>
<path d="M721 217h1zM721 217h1z"/>
<path d="M721 217h1zM721 217h1z"/>
<path d="M721 214h1zM721 214h1z"/>
<path d="M720 217h2zM720 217h2z"/>
<path d="M720 217h2zM720 217h2z"/>
<path d="M721 214h1zM721 214h1z"/>
<path d="M720 217h2zM720 217h2z"/>
<path d="M720 217h2zM720 217h2z"/>
<path d="M721 214l2 1zM721 214l2 1z"/>
<path d="M720 216h2zM720 216l2 1z"/>
<path d="M720 216h2zM720 216h2z"/>
<path d="M721 215h2zM721 215h2z"/>
<path d="M720 216h3zM720 216h3z"/>
<path d="M720 216h3zM720 216h2z"/>
<path d="M721 215h2zM721 215h2z"/>
<path d="M720 216h3zM720 216h3z"/>
<path d="M720 216h3zM720 216h3z"/>
<path d="M721 215h2zM721 215h2z"/>
<path d="M720 216h3zM720 216h3z"/>
<path d="M720 216h3zM720 216h3z"/>
<path d="M721 215h2zM721 215h2z"/>
<path d="M721 215l2 1zM721 215l2 1z"/>
<path d="M721 216h2zM721 216h2zM721 216h2z"/>
<path d="M720 216h3zM720 216h3z"/>
<path d="M269 220h1zM269 220h1z"/>
<path d="M269 220h1zM269 220h1z"/>
<path d="M269 220h1zM269 220h1z"/>
<path d="M268 220h2zM268 220h2z"/>
<path d="M268 220h2zM268 220h2z"/>
<path d="M268 220h2zM268 220h2z"/>
<path d="M268 220h2zM268 220h2z"/>
<path d="M376 258h1zM376 258h1z"/>
<path d="M376 258h1zM376 258h1z"/>
<path d="M376 258h1zM376 258h1z"/>
<path d="M376 258h1zM376 258h1z"/>
<path d="M376 258l1 1zM376 258l1 1z"/>
<path d="M375 259h2zM375 259h2z"/>
<path d="M375 259h2zM375 259h2z"/>
<path d="M375 259h2zM375 259h2z"/>
<path d="M375 259h2zM375 259h2z"/>
<path d="M375 259h2zM375 259h2z"/>
<path d="M377 258h1zM377 258h1z"/>
<path d="M377 258h1zM377 258h1z"/>
<path d="M377 258h1zM377 258h1z"/>
<path d="M377 258l1 1zM377 258l1 1z"/>
<path d="M375 260h3zM375 260h3z"/>
<path d="M375 260h3zM375 260h3z"/>
<path d="M377 259h1zM377 259h1z"/>
<path d="M375 260h3zM375 260h3z"/>
<path d="M375 260h3zM375 260h3z"/>
<path d="M377 259h1zM377 259h1z"/>
<path d="M375 259l3 1zM375 259l3 1z"/>
<path d="M375 260h3zM375 260h3z"/>
<path d="M377 259h1zM377 259h1z"/>
<path d="M377 259h1zM377 259h1z"/>
<path d="M377 259h1zM377 259h1z"/>
<path d="M375 259h3zM375 259h3z"/>
<path d="M375 259h3zM375 259h3z"/>
<path d="M412 258h1zM412 258h1z"/>
<path d="M412 258h1zM412 258h1z"/>
<path d="M412 258h1zM412 258h1z"/>
<path d="M412 258h1zM412 258h1z"/>
<path d="M411 258l2 1zM411 258l2 1z"/>
<path d="M411 259h2zM411 259h2z"/>
<path d="M411 259h2zM411 259h2z"/>
<path d="M411 259h2zM411 259h2z"/>
<path d="M411 259h2zM411 259h2z"/>
<path d="M411 259h2zM411 259h2z"/>
<path d="M413 259h1zM413 259h1z"/>
<path d="M411 259h3zM411 259h3z"/>
<path d="M413 258h1zM413 258h1z"/>
<path d="M413 258h1zM413 258h1z"/>
<path d="M413 258h1zM413 258h1z"/>
<path d="M413 258l1 1zM413 258l1 1z"/>
<path d="M413 259h1zM413 259h1z"/>
<path d="M411 260h3zM411 260h3z"/>
<path d="M411 260h3zM411 260h3z"/>
<path d="M413 259h1zM413 259h1z"/>
<path d="M413 259h1zM413 259h1z"/>
<path d="M411 260h3zM411 260h3z"/>
<path d="M411 260h3zM411 260h3z"/>
<path d="M413 259h1zM413 259h1z"/>
<path d="M411 259h3zM411 259l3 1z"/>
<path d="M449 259h2zM449 259h2z"/>
<path d="M450 258h1zM450 258h1z"/>
<path d="M450 258h1zM450 258h1z"/>
<path d="M450 258h1zM450 258h1z"/>
<path d="M450 258h1zM450 258h1z"/>
<path d="M449 258l2 1zM449 258l2 1z"/>
<path d="M449 259h2zM449 259h2z"/>
<path d="M449 259h2zM449 259h2z"/>
<path d="M449 259h2zM449 259h2z"/>
<path d="M449 259h2zM449 259h2z"/>
<path d="M449 259h3zM449 259h3z"/>
<path d="M451 258h1zM451 258h1z"/>
<path d="M451 258h1zM451 258h1z"/>
<path d="M451 258h1zM451 258h1z"/>
<path d="M451 258l1 1zM451 258l1 1z"/>
<path d="M451 259h1zM451 259h1z"/>
<path d="M449 260h3zM449 260h3z"/>
<path d="M449 260h3zM449 260h3z"/>
<path d="M451 259h1zM451 259h1z"/>
<path d="M449 260h3zM449 260h3z"/>
<path d="M451 259h1zM451 259h1z"/>
<path d="M449 260h3zM449 260h3z"/>
<path d="M451 259h1zM451 259h1z"/>
<path d="M451 259h1zM451 259h1zM451 259h1z"/>
<path d="M449 259h3zM449 259l3 1z"/>
<path d="M376 261h1zM376 261h1z"/>
<path d="M376 261h1zM376 261h1z"/>
<path d="M376 261h1zM376 261h1z"/>
<path d="M376 261h2zM376 261h1z"/>
<path d="M376 261h2zM376 261h2z"/>
<path d="M376 260h2zM376 260l2 1z"/>
<path d="M376 260h2zM376 260h2z"/>
<path d="M376 260h2zM376 260h2z"/>
<path d="M376 260h2zM376 260h2z"/>
<path d="M412 261h1zM412 261h1z"/>
<path d="M412 261h1zM412 261h1z"/>
<path d="M412 261h1zM412 261h1z"/>
<path d="M412 261h2zM412 261h1z"/>
<path d="M412 261h2zM412 261h2z"/>
<path d="M412 260h2zM412 260l2 1z"/>
<path d="M412 260h2zM412 260h2z"/>
<path d="M411 260h3zM411 260h3z"/>
<path d="M411 260h3zM411 260h3z"/>
<path d="M411 260h3zM411 260h3z"/>
<path d="M411 260h3zM411 260h3z"/>
<path d="M450 261h1zM450 261h1z"/>
<path d="M450 261h1zM450 261h1z"/>
<path d="M450 261h1zM450 261h1z"/>
<path d="M450 261h2zM450 261h1z"/>
<path d="M450 261h2zM450 261h2z"/>
<path d="M450 260h2zM450 260l2 1z"/>
<path d="M450 260h2zM450 260h2z"/>
<path d="M449 260h3zM449 260h3z"/>
<path d="M449 260h3zM449 260h3z"/>
<path d="M449 260h3zM449 260h3z"/>
<path d="M449 260h3zM449 260h3z"/>
<path d="M673 276h1zM673 276h1z"/>
<path d="M673 276l1 1zM673 277h1z"/>
<path d="M673 277h1zM673 277h1z"/>
<path d="M673 277h1zM673 277h1z"/>
<path d="M673 277h1zM673 277h1z"/>
<path d="M673 277l1 1zM673 277l1 1z"/>
<path d="M673 278h1zM673 278h1z"/>
<path d="M673 278h1zM673 278h1z"/>
<path d="M673 278h1zM673 278h1z"/>
<path d="M674 276h1zM674 276h1z"/>
<path d="M674 279h1zM674 279h1z"/>
<path d="M674 276h1zM674 276h1z"/>
<path d="M674 279h1zM674 279h1z"/>
<path d="M674 279h1zM674 279h1z"/>
<path d="M674 276h1zM674 276h1z"/>
<path d="M673 279h2zM673 279h2z"/>
<path d="M673 279h2zM673 279h2z"/>
<path d="M674 276l1 1zM674 276l1 1z"/>
<path d="M673 279h2zM673 279h2z"/>
<path d="M673 279h2zM673 279h2z"/>
<path d="M674 277h1zM674 277h1z"/>
<path d="M673 279h2zM673 279h2z"/>
<path d="M673 279h2zM673 279h2z"/>
<path d="M674 277h2zM674 277h2z"/>
<path d="M673 279h3zM673 279h2z"/>
<path d="M673 279h3zM673 279h3z"/>
<path d="M674 277h2zM674 277h2z"/>
<path d="M673 278h3zM673 278l3 1z"/>
<path d="M673 278h3zM673 278h3z"/>
<path d="M674 277l2 1zM674 277l2 1z"/>
<path d="M673 278h3zM673 278h3z"/>
<path d="M673 278h3zM673 278h3z"/>
<path d="M674 278h2zM674 278h2z"/>
<path d="M674 278h2zM674 278h2z"/>
<path d="M673 278h3zM673 278h3z"/>
<path d="M673 278h3zM673 278h3z"/>
<path d="M674 278h2zM674 278h2z"/>
<path d="M150 355h1zM150 355h1z"/>
<path d="M150 355h1zM150 355h1z"/>
<path d="M150 355l1 1zM150 356h1z"/>
<path d="M150 356h1zM150 356h1z"/>
<path d="M150 356h1zM150 356h1z"/>
<path d="M150 356h1zM150 356h1z"/>
<path d="M149 356h2zM149 356h2z"/>
<path d="M149 356l2 1zM149 356l2 1z"/>
<path d="M149 357h2zM149 357h2z"/>
<path d="M149 357h2zM149 357h2z"/>
<path d="M151 355h1zM151 355h1z"/>
<path d="M150 358h2zM150 358h1z"/>
<path d="M150 358h2zM150 358h2z"/>
<path d="M151 355h1zM151 355h1z"/>
<path d="M150 358h2zM150 358h2z"/>
<path d="M150 358h2zM150 358h2z"/>
<path d="M151 355l1 1zM151 355l1 1z"/>
<path d="M150 358h2zM150 358h2z"/>
<path d="M150 358h2zM150 358h2z"/>
<path d="M151 356h1zM151 356h1z"/>
<path d="M150 358h2zM150 358h2z"/>
<path d="M150 358h2zM150 358h2z"/>
<path d="M151 356h1zM151 356h1z"/>
<path d="M150 357l2 1zM150 357l2 1z"/>
<path d="M150 358h2zM150 358h2z"/>
<path d="M151 356h1zM151 356h1z"/>
<path d="M150 357h2zM150 357h2z"/>
<path d="M150 357h2zM150 357h2z"/>
<path d="M151 356h2zM151 356h2z"/>
<path d="M149 357h4zM149 357h4z"/>
<path d="M149 357h4zM149 357h3z"/>
<path d="M151 356l2 1zM151 356l2 1z"/>
<path d="M151 357h2zM151 357h2z"/>
<path d="M151 357h2zM151 357h2z"/>
<path d="M149 357h4zM149 357h4z"/>
<path d="M149 357h4zM149 357h4z"/>
<path d="M770 373h1zM770 373h1z"/>
<path d="M770 373l1 1zM770 374h1z"/>
<path d="M770 374h1zM770 374h1z"/>
<path d="M770 374h1zM770 374h1z"/>
<path d="M770 374h1zM770 374h1z"/>
<path d="M769 374h2zM769 374h2z"/>
<path d="M769 374l2 1zM769 374l2 1z"/>
<path d="M769 375h2zM769 375h2z"/>
<path d="M769 375h2zM769 375h2z"/>
<path d="M769 375h2zM769 375h2z"/>
<path d="M771 375h1zM771 375h1z"/>
<path d="M769 375h3zM769 375h3z"/>
<path d="M770 376h1zM770 376h1z"/>
<path d="M771 373h1zM771 373h1z"/>
<path d="M770 376h1zM770 376h1z"/>
<path d="M770 376h1zM770 376h1z"/>
<path d="M771 373l1 1zM771 373l1 1z"/>
<path d="M770 376h2zM770 376h1z"/>
<path d="M770 376h2zM770 376h2z"/>
<path d="M771 374h1zM771 374h1z"/>
<path d="M770 376h2zM770 376h2z"/>
<path d="M770 376h2zM770 376h2z"/>
<path d="M771 374h1zM771 374h1z"/>
<path d="M770 376h2zM770 376h2z"/>
<path d="M770 376h2zM770 376h2z"/>
<path d="M771 374h1zM771 374h1z"/>
<path d="M769 376h3zM769 376h3z"/>
<path d="M769 376h3zM769 376h3z"/>
<path d="M771 374h1zM771 374h1z"/>
<path d="M769 375h3zM769 375h3z"/>
<path d="M769 375h3zM769 375l3 1z"/>
<path d="M771 374l1 1zM771 374l1 1z"/>
<path d="M771 375h1zM771 375h1z"/>
<path d="M769 375h3zM769 375h3z"/>
<path d="M769 375h3zM769 375h3z"/>
<path d="M771 375h1zM771 375h1z"/>
<path d="M769 375h3zM769 375h3z"/>
<path d="M330 472h1zM330 472h1z"/>
<path d="M330 472l1 1zM330 472l1 1z"/>
<path d="M330 473h1zM330 473h1z"/>
<path d="M330 473h1zM330 473h1z"/>
<path d="M330 473h1zM330 473h1z"/>
<path d="M330 473h1zM330 473h1z"/>
<path d="M330 473h1zM330 473h1z"/>
<path d="M331 472h1zM331 472h1z"/>
<path d="M331 475h1zM331 475h1z"/>
<path d="M331 472h1zM331 472h1z"/>
<path d="M331 475h1zM331 475h1z"/>
<path d="M331 475h1zM331 475h1z"/>
<path d="M331 472h1zM331 472h1z"/>
<path d="M331 475h1zM331 475h1z"/>
<path d="M331 475h1zM331 475h1z"/>
<path d="M331 472h2zM331 472h2z"/>
<path d="M330 474h3zM330 474l2 1z"/>
<path d="M330 474h3zM330 474h3z"/>
<path d="M331 472h2zM331 472h2z"/>
<path d="M330 474h3zM330 474h3z"/>
<path d="M330 474h3zM330 474h3z"/>
<path d="M331 472l2 1zM331 472l2 1z"/>
<path d="M330 474h3zM330 474h3z"/>
<path d="M330 474h3zM330 474h3z"/>
<path d="M331 473h2zM331 473h2z"/>
<path d="M330 474h3zM330 474h3z"/>
<path d="M330 474h3zM330 474h3z"/>
<path d="M331 473h2zM331 473h2z"/>
<path d="M330 474h3zM330 474h3z"/>
<path d="M330 474h3zM330 474h3z"/>
<path d="M331 473h2zM331 473h2z"/>
<path d="M331 473h2zM331 473h2z"/>
<path d="M331 473h2zM331 473h2z"/>
<path d="M330 473h3zM330 473h3z"/>
<path d="M330 473h3zM330 473l3 1z"/>
<path d="M400 474h2zM400 474h2z"/>
<path d="M401 472h1zM401 472h1z"/>
<path d="M401 472h1zM401 472h1z"/>
<path d="M401 472h1zM401 472h1z"/>
<path d="M401 472l1 1zM401 472l1 1z"/>
<path d="M400 473h2zM400 473h2z"/>
<path d="M400 473h2zM400 473h2z"/>
<path d="M400 473h2zM400 473h2z"/>
<path d="M400 473l2 1zM400 473l2 1z"/>
<path d="M400 474h2zM400 474h2z"/>
<path d="M400 474h3zM400 474h3z"/>
<path d="M401 475h1zM401 475h1z"/>
<path d="M401 475h1zM401 475h1z"/>
<path d="M401 475h1zM401 475h1z"/>
<path d="M402 472h1zM402 472h1z"/>
<path d="M401 475h2zM401 475h1z"/>
<path d="M401 475h2zM401 475h2z"/>
<path d="M402 472h1zM402 472h1z"/>
<path d="M401 475h2zM401 475h2z"/>
<path d="M401 475h2zM401 475h2z"/>
<path d="M402 472l1 1zM402 472l1 1z"/>
<path d="M400 475h3zM400 475h3z"/>
<path d="M400 474h3zM400 474l3 1z"/>
<path d="M402 473h1zM402 473h1z"/>
<path d="M400 474h3zM400 474h3z"/>
<path d="M400 474h3zM400 474h3z"/>
<path d="M402 473h1zM402 473h1z"/>
<path d="M400 474h3zM400 474h3z"/>
<path d="M400 474h3zM400 474h3z"/>
<path d="M402 473h1zM402 473h1z"/>
<path d="M402 473l1 1zM402 473l1 1z"/>
<path d="M400 474h3zM400 474h3z"/>
<path d="M400 474h3zM400 474h3z"/>
<path d="M402 474h1zM402 474h1z"/>
<path d="M402 474h1zM402 474h1zM402 474h1z"/>
<path d="M400 474h3zM400 474h3z"/>
</g>
<text font-size="10.9" x="739" y="546">ДП7К.329103.201Э3</text>
<text font-size="8.5" x="89" y="11" transform="rotate(-180 89 11)">ДП7К.329103.201Э3</text>
<g font-size="7.8">
<text x="169" y="17">Зажигание</text>
<text x="207" y="13">+12V</text>
<text x="224" y="24">Стартер</text>
<text x="228" y="18">XP1</text>
<text x="706" y="45">DA1</text>
<text x="394" y="69">С3</text>
<text x="263" y="74">+12V</text>
<text x="531" y="72">XP2</text>
<text x="130" y="79">+12V</text>
<text x="549" y="81">GND</text>
<text x="653" y="81">+</text>
<text x="664" y="79">С5</text>
<text x="755" y="81">+</text>
<text x="766" y="79">С6</text>
<text x="102" y="88">VD2</text>
<text x="236" y="89">VD3</text>
<text x="548" y="89">+12V</text>
<text x="588" y="93">VD6</text>
<text x="155" y="98">K1</text>
<text x="272" y="98">K2</text>
<text x="492" y="117">+12V</text>
<text x="586" y="127">R11</text>
<text x="624" y="135">XP3</text>
<text x="532" y="138">U5</text>
<text x="641" y="141">Брелок</text>
<text x="642" y="149">Бензонасос</text>
<text x="644" y="156">Ручник</text>
<text x="456" y="158">+12V</text>
<text x="631" y="160">4</text>
<text x="630" y="167">5</text>
<text x="642" y="171">Активатор</text>
<text x="777" y="178">+12V</text>
<text x="412" y="185">R5</text>
<text x="565" y="200">+12V</text>
<text x="169" y="211">VT1</text>
<text x="297" y="215">VT2</text>
<text x="452" y="219">R6</text>
<text x="680" y="227">R13</text>
<text x="564" y="263">R10</text>
<text x="126" y="267">U1</text>
<text x="280" y="266">U3</text>
<text x="524" y="275">U4</text>
<text x="383" y="279">C2</text>
<text x="418" y="279">VD4</text>
<text x="454" y="279">R7</text>
<text x="724" y="280">VT4</text>
<text x="680" y="296">R14</text>
<text x="327" y="301">R4</text>
<text x="156" y="310">R3</text>
<text x="783" y="313">XP4</text>
<text x="237" y="322">DD1</text>
<text x="802" y="320">GND</text>
<text x="165" y="333">16</text>
<text x="177" y="335">RA7</text>
<text x="282" y="335">RA0</text>
<text x="308" y="332">17</text>
<text x="788" y="332">Сигнализация</text>
<text x="165" y="341">15</text>
<text x="234" y="337">MCU</text>
<text x="308" y="340">18</text>
<text x="177" y="343">RA6</text>
<text x="282" y="343">RA1</text>
<text x="308" y="348">1</text>
<text x="586" y="343">R12</text>
<text x="281" y="350">RA2</text>
<text x="710" y="349">VT3</text>
<text x="166" y="355">4</text>
<text x="178" y="358">RA5</text>
<text x="281" y="358">RA3</text>
<text x="308" y="355">2</text>
<text x="308" y="363">3</text>
<text x="97" y="370">R1</text>
<text x="280" y="367">RA4</text>
<text x="742" y="370">R15</text>
<text x="280" y="383">RB0</text>
<text x="308" y="379">6</text>
<text x="637" y="381">HL1</text>
<text x="308" y="388">7</text>
<text x="514" y="388">R8</text>
<text x="545" y="384">R9</text>
<text x="281" y="390">RB1</text>
<text x="308" y="396">8</text>
<text x="280" y="398">RB2</text>
<text x="280" y="405">RB3</text>
<text x="308" y="403">9</text>
<text x="280" y="414">RB4</text>
<text x="308" y="413">10</text>
<text x="601" y="415">SB1</text>
<text x="280" y="422">RB5</text>
<text x="308" y="421">11</text>
<text x="280" y="430">RB6</text>
<text x="308" y="429">12</text>
<text x="280" y="437">RB7</text>
<text x="308" y="439">13</text>
<text x="360" y="465">ZQ1</text>
<text x="133" y="486">R2</text>
<text x="337" y="486">C1</text>
<text x="408" y="486">C4</text>
<text x="205" y="496">U2</text>
<text x="111" y="516">VD1</text>
<text x="803" y="584">МРК</text>
</g>
<text font-size="6.2" x="706" y="559">Дата</text>
<g font-size="6.1">
<text x="207" y="24" transform="rotate(-90 207 24)">1</text>
<text x="213" y="24" transform="rotate(-90 213 24)">2</text>
<text x="220" y="24" transform="rotate(-90 220 24)">3</text>
<text x="699" y="55">1</text>
<text x="705" y="58">*</text>
<text x="707" y="60">STU</text>
<text x="720" y="55">2</text>
<text x="713" y="70">3</text>
<text x="541" y="78">1</text>
<text x="541" y="85">2</text>
<text x="631" y="140">1</text>
<text x="631" y="146">2</text>
<text x="631" y="153">3</text>
<text x="793" y="316">1</text>
<text x="793" y="323">2</text>
</g>
<g font-size="5.7">
<text x="788" y="554">Лит.</text>
<text x="818" y="554">Масштаб</text>
<text x="651" y="559">Изм</text>
<text x="658" y="559">Лист</text>
<text x="788" y="574">Лист</text>
<text x="809" y="574">Листов</text>
</g>
<g font-size="5.4">
<text x="726" y="556">Система автозапуска</text>
<text x="725" y="562">безинового двигателя</text>
</g>
<g font-size="3.9">
<text x="669" y="563">Власов</text>
<text x="668" y="567">Косарева</text>
<text x="668" y="573">Чвала</text>
<text x="720" y="571">Схема электрическая принципиальная</text>
<text x="669" y="583">Яцук</text>
<text x="668" y="588">Чвала</text>
</g>
</svg>
